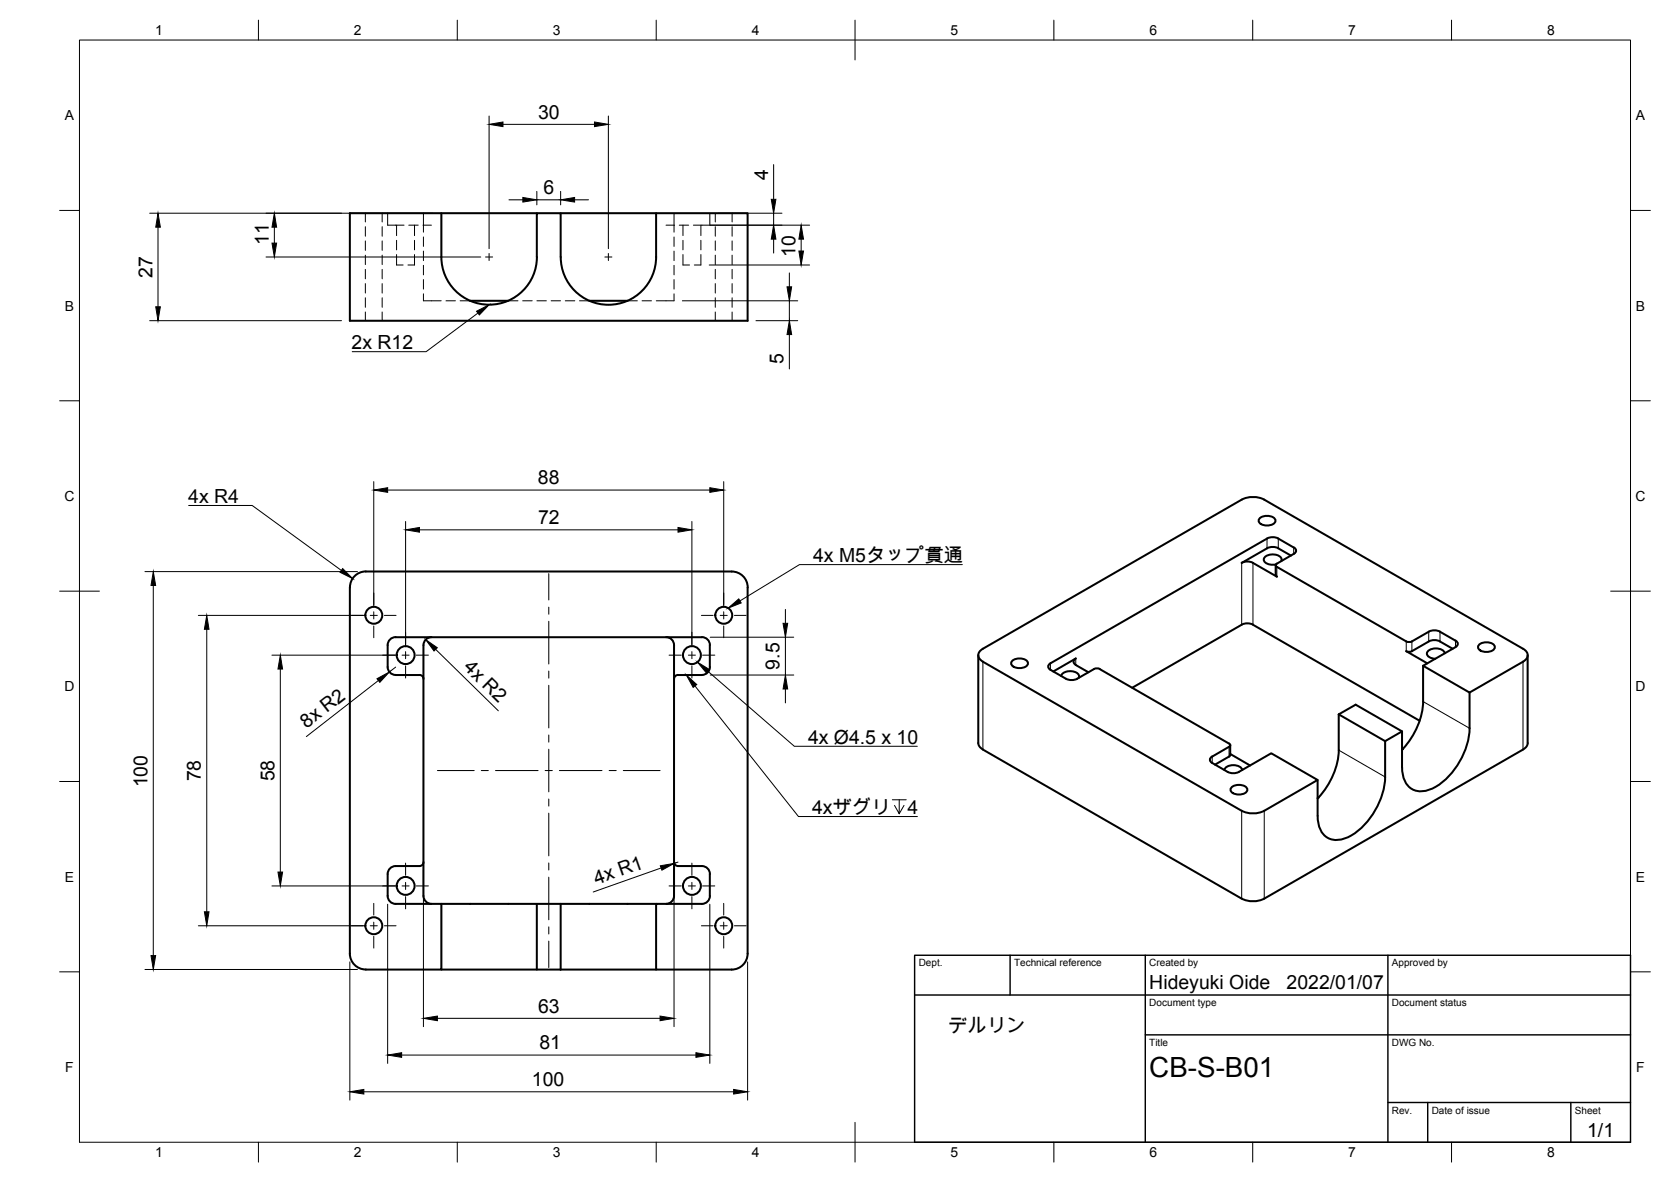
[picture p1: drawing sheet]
<svg xmlns="http://www.w3.org/2000/svg" width="420mm" height="297mm" viewBox="0 0 420 297" stroke-linecap="round" stroke-linejoin="round" font-family="sans-serif">
<g fill="none" stroke="#000" stroke-width=".25">
<path d="M91.9 53.6v2.2M91.9 57v2.4M96.1 53.6v2.2M96.1 57v2.4M97.5 53.6v3h4.1M99.7 56.6v2.6M102.8 56.6h2.4M104.2 56.6v2.6M106.4 56.6h2.1M106.5 53.6v4.7M106.5 59.5v2.4M167.5 56.6h2.1"/>
<path d="M169.5 53.6v4.7M169.5 59.5v2.4M170.8 56.6h2.4M171.7 56.6v2.6M176.2 56.6v2.6M178.5 53.6v3h-4.2M179.9 53.6v2.2M179.9 57v2.4M184.1 53.6v2.2M184.1 57v2.4M91.9 60.5v2.4M91.9 64.1v2.4"/>
<path d="M91.9 67.7v2.4M91.9 71.3v2.3M91.9 74.8v2.4M91.9 78.4v2.2M96.1 60.5v2.4M96.1 64.1v2.4M96.1 67.7v2.4M96.1 71.3v2.3M96.1 74.8v2.4M96.1 78.4v2.2M99.7 64v2.6h1.7M99.7 60.4v2.4"/>
<path d="M104.2 64v2.6h-1.6M104.2 60.4v2.4M106.5 73.8v1.8h4.4M106.5 63.1v2.4M106.5 66.7v2.4M106.5 70.3v2.4M112.1 75.6h2.4M115.7 75.6h2.5M127.8 75.6h2.4M131.4 75.6h2.4M135 75.6h2.4M138.6 75.6h2.3"/>
<path d="M142.1 75.6h2.4M145.7 75.6h2.5M157.8 75.6h2.5M161.4 75.6h2.4M169.5 73.8v1.8h-4.5M169.5 63.1v2.4M169.5 66.7v2.4M169.5 70.3v2.4M171.7 64v2.6h1.7M171.7 60.4v2.4M176.2 64v2.6h-1.6M176.2 60.4v2.4"/>
<path d="M179.9 60.5v2.4M179.9 64.1v2.4M179.9 67.7v2.4M179.9 71.3v2.3M179.9 74.8v2.4M179.9 78.4v2.2M184.1 60.5v2.4M184.1 64.1v2.4M184.1 67.7v2.4M184.1 71.3v2.3M184.1 74.8v2.4M184.1 78.4v2.2"/>
</g>
<g fill="none" stroke="#000" stroke-width=".51">
<path d="M111 53.6v11a12 12 0 0 0 12 12 12 12 0 0 0 12-12M135 53.6h-47v27h100v-27h-47M165 53.6v11a12 12 0 0 1-12 12 12 12 0 0 1-12-12v-11h-6v11M118.2 75.6h9.6M148.2 75.6h9.6M312.2 125.6l-65.1 37.4M312.2 125.6a6.3 6.3 0 0 1 5.7 0M316.7 130.3a2.82 2.82 0 0 1 4 .4 1.73 1.73 0 0 1-2.1 1.4 1.73 1.73 0 0 1-2.1-1.4zM317.9 125.6l65 37.4M324.6 139.6l-3.6-2-1.5-.1-.9 .3-6.4 3.6 .9-.3 1.5 .2 6.5 3.6-.3-.4v-2.4M325.3 137.6l-4.3-2.5-1.5-.1-.9 .3-54.5 31.4a.87 .87 0 0 0-.5 .8 .87 .87 0 0 0 .5 .8l3.9 2.3 1.4 .3 1.5-.3 4.2-2.5M325.3 137.6a.86 .86 0 0 1 .6 .8 .86 .86 0 0 1-.6 .8l-4.2 2.5-.3 .1v.5l32.8 18.9 .7 .2 .7-.2 4.2-2.4"/>
<path d="M88 147.6v92.1M92 143.6h92a4 4 0 0 1 4 4M92 143.6a4 4 0 0 0-4 4M188 147.6v92.1M312.2 157l-27.5 15.8M312.2 157l1.4-.4 1.5 .4M315 157l42 24.1M322.2 141a1.36 1.36 0 0 0-1.5-1.6 2.27 2.27 0 0 0-2.9 1.3 2.53 2.53 0 0 0 3 1.1M359.3 158.7l1.4-.3 1.4 .3M362.1 158.8l3.9 2.2a.86 .86 0 0 1 .6 .8 .86 .86 0 0 1-.6 .8l-8.2 4.7 11.7 6.7 13.4-7.7a1.72 1.72 0 0 0 1.2-1.6 1.72 1.72 0 0 0-1.1-1.7M97.5 167.6a2 2 0 0 0 2 2M99.5 169.6h6"/>
<path d="M105.5 169.6a1.01 1.01 0 0 1 1 1M108.5 160.1a2 2 0 0 0-2 2v63.1a2.04 2.04 0 0 0 2 1.9M167.5 160.1a2 2 0 0 1 2 2v63a2 2 0 0 1-2 2M170.5 169.6h6M170.5 169.6a1.01 1.01 0 0 0-1 1M178.5 162.1v5.5M178.5 162.1a1.96 1.96 0 0 0-2-2h-77a2 2 0 0 0-2 2v5.5M178.5 167.6a2 2 0 0 1-2 2M246 164.7v22l.4 1.1 .8 .6M247.2 163a1.71 1.71 0 0 0-1.2 1.7 1.71 1.71 0 0 0 1.2 1.6l65 37.5a6.4 6.4 0 0 0 5.7-.1l13.4-7.7-11.7-6.7-8.5 4.9-1.5 .1-.9-.3M254.5 166.1a2.82 2.82 0 0 1 4 .4 1.73 1.73 0 0 1-2.1 1.4 1.73 1.73 0 0 1-2.1-1.4zM266.8 169.9a2.78 2.78 0 0 1 4.1-.7 .87 .87 0 0 1 .3 1.1"/>
<path d="M270.5 167.1l3.2 1.8M270.5 165.5l-5.7 3.2M270.5 165.5a.86 .86 0 0 0-.6 .8 .86 .86 0 0 0 .6 .8M275.1 168.1l.7-.2 .7 .2M276.5 168.1l32.5 18.8M336.6 179.5v9a18.9 18.9 0 0 1-5.1 11.9M336.6 179.5l11.7 6.8M336.6 179.5l4.3-2.4 11.6 6.7M357.8 167.3v9M357.8 176.3a19.1 19.1 0 0 1-5.3 12.1M359.2 161.2l-4.2 2.4-.7 .2-.7-.2 5.3 3.1M359.3 161.2l1.4-.3 1.4 .3"/>
<path d="M362.1 161.2l3.2 1.8M363.3 164.2a2.69 2.69 0 0 0-3.9-.9 1.04 1.04 0 0 0-.6 1.2 1.04 1.04 0 0 0 1 .8l1.1 .2M369.5 174v9a18.4 18.4 0 0 1-9.6 15.3 4.8 4.8 0 0 1-7.3-4.2l-.1-10.3-4.2 2.5v8.9M371.8 162.1a2.82 2.82 0 0 1 4.1 .3 1.73 1.73 0 0 1-2.1 1.4 1.73 1.73 0 0 1-2.2-1.4zM384.1 164.7v22l-.4 1.1-.7 .6M247.1 188.4l65.1 37.4M304.8 190.1a.86 .86 0 0 0-.6 .8 .86 .86 0 0 0 .6 .8l3.9 2.3M307.9 193.5a2.68 2.68 0 0 1 3.7-.9l.8 .9M309 190.1l-3.5 2.1M309 187.7l-4.2 2.4M309.1 186.8l.3 .5-.3 .4M309.3 187.3l.1 2.4-.3 .4"/>
<path d="M309.3 189.5l5 2.9M309.6 197.9a2.82 2.82 0 0 1 4 .4 1.73 1.73 0 0 1-2.1 1.4 1.73 1.73 0 0 1-2.1-1.4zM331.3 196v9M348.3 195.2a18.4 18.4 0 0 1-9.7 15.3 4.8 4.8 0 0 1-7.2-4.2l-.1-1.3M352.7 188.2l-.2 .1M382.9 188.4l-65 37.4M106.5 216.6a1.01 1.01 0 0 1-1 1h-6a2 2 0 0 0-2 2.1v5.4a2 2 0 0 0 2 2h11.5v16.6l-19-.1a4 4 0 0 1-4-4M169.5 216.6a1.01 1.01 0 0 0 1 1h6a2 2 0 0 1 2 2M178.5 219.7v5.5M331.5 200.5l-.2 .1M331.5 200.4l-.2 .3M111 227.1h30"/>
<path d="M135 227.1v16.6M141 227.1h24M141 227.1v16.6M178.5 225.1a2 2 0 0 1-2 2h-11.5v16.6h19a4 4 0 0 0 4-4.1M312.2 225.8a6.3 6.3 0 0 0 5.7 0M111 243.7h30M141 243.7h24"/>
<circle cx="94" cy="154.6" r="2.13"/>
<circle cx="182" cy="154.6" r="2.13"/>
<circle cx="102" cy="164.6" r="2.25"/>
<circle cx="174" cy="164.6" r="2.25"/>
<circle cx="94" cy="232.6" r="2.13"/>
<circle cx="102" cy="222.6" r="2.25"/>
<circle cx="174" cy="222.6" r="2.25"/>
<circle cx="182" cy="232.6" r="2.13"/>
</g>
<g fill="none" stroke="#000" stroke-width=".25">
<path d="M318.6 135.3v2.5M321.4 135.3v2.5M325.3 137.6v1.6M312.2 141.5v15.5M315 141.5v15.5M321.1 142.5v2.4M359.2 158.8v2.4M362.1 158.8v2.4M247.1 166.3v22.1M264.1 166.7v1.6M270.5 165.5v1.6M353.6 161.2v2.4"/>
<path d="M355 161.2v2.4M357.8 176.3l11.7 6.7M366 161v1.6M382.9 166.3v22.1M304.8 190.1v1.6M309 187.7v2.4M336.6 188.5l11.7 6.7M312.2 203.8v22M317.9 203.8v22"/>
</g>
<!-- layer: Border -->
<g fill="none" stroke="#000" stroke-width=".25">
<path d="M20 10.1h390v276.9h-390zM65 5.1v5M115 5.1v5M165 5.1v5M215 5.1v10M265 5.1v5M315 5.1v5M365 5.1v5M15 52.9h5M410 52.9h5M15 100.7h5M410 100.7h5"/>
<path d="M15 148.6h10M405 148.6h10M15 196.4h5M410 196.4h5M15 244.2h5M410 244.2h5M65 287v5M115 287v5M165 287v5M215 282.1v9.9M265 287v5M315 287v5"/>
<path d="M365 287v5"/>
</g>
<!-- layer: TitleBlock -->
<path d="M230 240.1h180v46.9h-180zM230 250h180M254 240.1v9.9M288 240.1v46.9M349 240.1v46.9M288 260.1h122M349 277.1h61M359 277.1v9.9M395 277.1v9.9" fill="none" stroke="#000" stroke-width=".36"/>
<!-- layer: Center Lines -->
<g fill="none" stroke="#000" stroke-width=".25">
<path d="M122.1 64.6h1.8M123 63.7v1.8M152.1 64.6h1.8M153 63.7v1.8M88.4 154.7h2.9M93.1 154.7h1.8M94 149v3M94 153.7v1.8M94 157.3v3M96.6 154.7h3M102 158.9v3.1M138 144.2v6.6"/>
<path d="M138 152.6v1.8M138 156.1v10.8M174 158.9v3.1M176.4 154.7h2.9M181.1 154.7h1.8M182 149v3M182 153.7v1.8M182 157.3v3M184.7 154.7h2.9M96.2 164.6h3.1M101.1 164.6h1.8M102 163.8v1.7"/>
<path d="M102 167.3v3.1M104.6 164.6h3.1M138 168.6v1.8M138 172.2v10.7M168.2 164.6h3.1M173.1 164.6h1.8M174 163.8v1.7M174 167.3v3.1M176.7 164.6h3M110 193.6h9.2M121 193.6h1.8M124.6 193.6h10.7"/>
<path d="M137.1 193.6h1.8M138 184.7v1.8M138 188.3v10.7M140.7 193.6h10.7M153.2 193.6h1.7M156.7 193.6h9.3M102 216.9v3.1M138 200.8v1.8M138 204.4v10.7M138 216.9v1.7M174 216.9v3.1M88.4 232.6h2.9"/>
<path d="M93.1 232.6h1.8M94 227v3M94 231.7v1.8M94 235.3v3M96.2 222.6h3.1M96.6 232.6h3M101.1 222.6h1.8M102 221.7v1.8M102 225.3v3.1M104.6 222.6h3.1M138 220.4v10.7M138 232.9v1.8"/>
<path d="M138 236.5v6.6M168.2 222.6h3.1M173.1 222.6h1.8M174 221.7v1.8M174 225.3v3.1M176.4 232.6h2.9M176.7 222.6h3M181.1 232.6h1.8M182 227v3M182 231.7v1.8M182 235.3v3M184.7 232.6h2.9"/>
</g>
<!-- layer: Dimensions -->
<g fill="none" stroke="#000" stroke-width=".25">
<path d="M123 29.2v33.3M126.5 31.2h23M153 29.2v33.3M37.6 53.6h71.3M39.7 57.1v20M69 57.1v4M128 50.2h3.5M135 48.1v3.4M135 50.2h6M141 48.1v3.4M144.5 50.2h3.5M178.6 56.6h25"/>
<path d="M180.6 53.6h16M194.5 41.4v8.7M194.5 53.6v3M66.9 64.6h54M171.6 75.6h29M178.3 66.6h25.3M194.5 60.1v3.5M198.5 68.6v3.5M198.5 75.6v5M201.4 60.1v3M37.6 80.6h48.3M190.1 80.6h10.5"/>
<path d="M198.5 84.1v8.6M94 121v31.5M97.5 123.2h81M102 131v31.5M105.5 133.1h65M174 131v31.5M182 121v31.5M36.4 143.6h53.5M38.5 147.1v93M49.9 154.7h42M52 158.1v71M197.5 153.1v3.5"/>
<path d="M68.4 164.6h31.5M70.5 168.1v51M95.1 171l-18.1 14.1M99.5 167.6l-1.6 1.3M109.6 163.2l15.7 15.4M178.6 160.1h21M178.6 169.6h21M197.5 160.1v9.5M197.5 173.2v3.4M106.5 218.7v39.3M166.2 218.1l-17 6.1M169.5 218.7v39.3"/>
<path d="M170.5 216.6l-1 .4M49.9 232.6h42M68.4 222.6h31.5M97.5 227.2v40M178.5 227.2v40M36.4 243.6h53.5M88 241.7v34.8M110 255.9h56M188 241.7v34.8M91.5 274.4h93M101 265.1h74"/>
</g>
<g fill="#000" stroke="#000" stroke-width=".25">
<path d="M123 31.2l3.5-.5v1.1zM149.5 30.7l3.5 .5-3.5 .6zM39.7 53.6l.6 3.5h-1.1zM69 53.6l.6 3.5h-1.2zM131.5 49.6l3.5 .6-3.5 .6zM141 50.2l3.5-.6v1.2zM193.9 50.1h1.2l-.6 3.5zM39.2 77.1h1.1l-.6 3.5zM68.4 61.1h1.2l-.6 3.5zM194.5 56.6l.6 3.5h-1.2zM197.9 72.1h1.2l-.6 3.5zM201.4 56.6l.6 3.5h-1.1z"/>
<path d="M200.9 63.1h1.1l-.6 3.5zM198.5 80.6l.6 3.5h-1.2zM94 123.2l3.5-.6v1.1zM102 133.1l3.5-.5v1.1zM170.5 132.6l3.5 .5-3.5 .6zM178.5 122.6l3.5 .6-3.5 .5zM38.5 143.6l.6 3.5h-1.1zM52 154.7l.6 3.4h-1.2zM196.9 156.6h1.2l-.6 3.5zM70.5 164.6l.6 3.5h-1.2zM94.8 170.6l3.1-1.7-2.4 2.6zM107 160.7l3 2.1-.9 .8z"/>
<path d="M197.5 169.6l.6 3.6h-1.2zM69.9 219.1h1.2l-.6 3.5zM166 217.6l3.5-.6-3.1 1.7zM51.4 229.1h1.2l-.6 3.5zM38 240.1h1.1l-.6 3.5zM106.5 255.9l3.5-.6v1.2zM166 255.3l3.5 .6-3.5 .6zM88 274.4l3.5-.6v1.1zM97.5 265.1l3.5-.6v1.2zM175 264.5l3.5 .6-3.5 .6zM184.5 273.8l3.5 .6-3.5 .5z"/>
</g>
<!-- layer: Annotations -->
<path d="M119.8 78.2l3.2-1.6-2.5 2.5zM86.2 142.9l2.5 2.5-3.2-1.6zM183.1 152.8l2.7-2.3 .6 1zM172.6 169.6l2.6 2.4-.9 .7zM175.4 166.4l3 1.9-.8 .8z" fill="#000" stroke="#000" stroke-width=".25"/>
<path d="M120.2 78.7l-13.1 9.7h-18.5M47.4 127h16l22.4 16.3M242 141.9h-41l-14.9 9.1M174.8 172.4l26 32.8h29.9M178 168.7l21.7 18.8h31M224.4 201h3.5M226.1 201v3.5l-1.2-2.1M227.3 202.4l-1.2 2.1" fill="none" stroke="#000" stroke-width=".25"/>
<text font-size="7" x="289" y="270.6">CB-S-B01</text>
<g font-size="4.9">
<text x="135.3" y="29.8">30</text>
<text x="193.1" y="45.3" transform="rotate(-90 193.1 45.3)">4</text>
<text x="136.6" y="48.8">6</text>
<text x="67.6" y="61.6" transform="rotate(-90 67.6 61.6)">11</text>
<text x="200" y="64.5" transform="rotate(-90 200 64.5)">10</text>
<text x="38.3" y="69.8" transform="rotate(-90 38.3 69.8)">27</text>
<text x="88.4" y="87.7">2x R12</text>
<text x="197" y="91.5" transform="rotate(-90 197 91.5)">5</text>
<text x="135.3" y="121.7">88</text>
<text x="47.3" y="126.3">4x R4</text>
<text x="135.3" y="131.7">72</text>
<text x="204.4" y="141.2">4x M5タップ貫通</text>
<text x="116.4" y="167.9" transform="rotate(44 116.4 167.9)">4x R2</text>
<text x="196" y="168.3" transform="rotate(-90 196 168.3)">9.5</text>
<text x="77.1" y="183.2" transform="rotate(-38 77.1 183.2)">8x R2</text>
<text x="203.2" y="186.8">4x Ø4.5 x 10</text>
<text x="37.1" y="197.9" transform="rotate(-90 37.1 197.9)">100</text>
<text x="50.5" y="196.4" transform="rotate(-90 50.5 196.4)">78</text>
<text x="69" y="196.3" transform="rotate(-90 69 196.3)">58</text>
<text x="204.2" y="204.5">4xザグリ</text>
<text x="228.2" y="204.5">4</text>
<text x="149.9" y="222.4" transform="rotate(-19 149.9 222.4)">4x R1</text>
<text x="289" y="248.5">Hideyuki Oide</text>
<text x="323.5" y="248.5">2022/01/07</text>
<text x="135.3" y="254.5">63</text>
<text x="135.6" y="263.7">81</text>
<text x="238.4" y="259.4">デルリン</text>
<text x="133.8" y="272.9">100</text>
<text x="399.1" y="285.7">1/1</text>
</g>
<g font-size="3.5">
<text x="39" y="8.8">1</text>
<text x="89" y="8.8">2</text>
<text x="139" y="8.8">3</text>
<text x="189" y="8.8">4</text>
<text x="239" y="8.8">5</text>
<text x="289" y="8.8">6</text>
<text x="339" y="8.8">7</text>
<text x="389" y="8.8">8</text>
<text x="16.3" y="30.2">A</text>
<text x="411.3" y="30.2">A</text>
<text x="16.3" y="78">B</text>
<text x="411.3" y="78">B</text>
<text x="16.2" y="125.9">C</text>
<text x="411.2" y="125.9">C</text>
<text x="16.2" y="173.7">D</text>
<text x="411.2" y="173.7">D</text>
<text x="16.3" y="221.6">E</text>
<text x="411.3" y="221.6">E</text>
<text x="16.4" y="269.4">F</text>
<text x="411.4" y="269.4">F</text>
<text x="39" y="290.8">1</text>
<text x="89" y="290.8">2</text>
<text x="139" y="290.8">3</text>
<text x="189" y="290.8">4</text>
<text x="239" y="290.8">5</text>
<text x="289" y="290.8">6</text>
<text x="339" y="290.8">7</text>
<text x="389" y="290.8">8</text>
</g>
<g font-size="2.5">
<text x="231" y="242.9">Dept.</text>
<text x="255" y="242.9">Technical reference</text>
<text x="289" y="242.9">Created by</text>
<text x="350" y="242.9">Approved by</text>
<text x="289" y="252.8">Document type</text>
<text x="350" y="252.8">Document status</text>
<text x="289" y="262.9">Title</text>
<text x="350" y="262.9">DWG No.</text>
<text x="350" y="279.9">Rev.</text>
<text x="360" y="279.9">Date of issue</text>
<text x="396" y="279.9">Sheet</text>
</g>
</svg>
